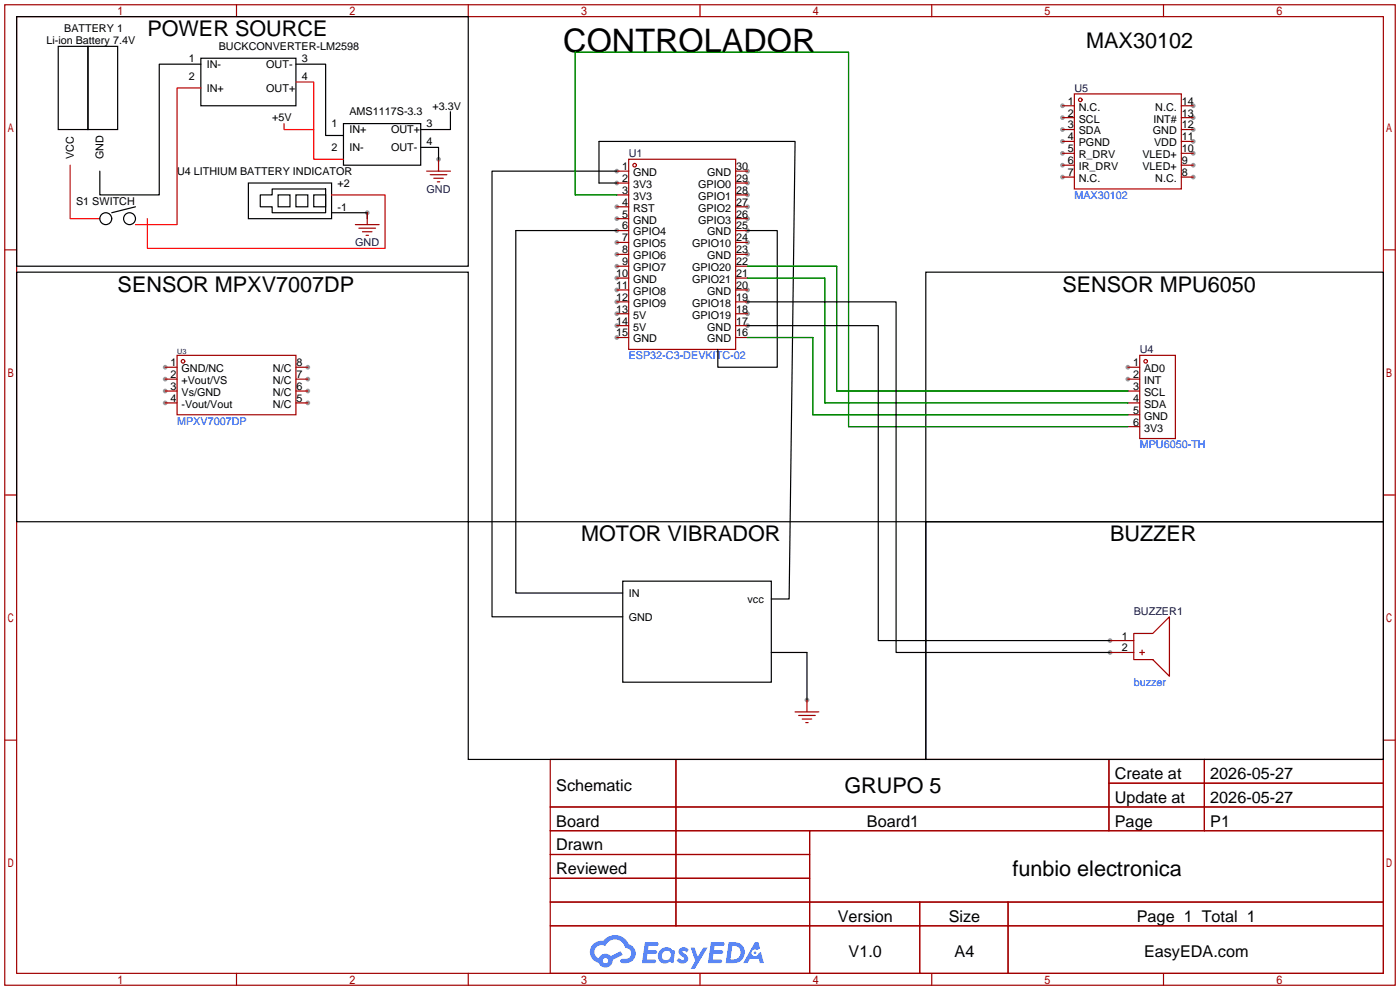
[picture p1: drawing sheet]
<svg xmlns="http://www.w3.org/2000/svg" width="299mm" height="212mm" viewBox="0 0 299 212" stroke-linecap="round" stroke-linejoin="round" font-family="sans-serif">
<g fill="#999">
<circle cx="172.5" cy="149.6" r=".51"/>
<circle cx="131.8" cy="36.6" r=".51"/>
<circle cx="131.8" cy="39.1" r=".51"/>
<circle cx="131.8" cy="44.2" r=".51"/>
<circle cx="131.8" cy="46.7" r=".51"/>
<circle cx="131.8" cy="49.3" r=".51"/>
<circle cx="131.8" cy="51.8" r=".51"/>
<circle cx="131.8" cy="54.4" r=".51"/>
<circle cx="131.8" cy="56.9" r=".51"/>
<circle cx="131.8" cy="59.4" r=".51"/>
<circle cx="131.8" cy="62" r=".51"/>
<circle cx="131.8" cy="64.5" r=".51"/>
<circle cx="131.8" cy="67.1" r=".51"/>
<circle cx="131.8" cy="69.6" r=".51"/>
<circle cx="131.8" cy="72.1" r=".51"/>
<circle cx="159.8" cy="69.6" r=".51"/>
<circle cx="159.8" cy="67.1" r=".51"/>
<circle cx="159.8" cy="64.5" r=".51"/>
<circle cx="159.8" cy="62" r=".51"/>
<circle cx="159.8" cy="54.4" r=".51"/>
<circle cx="159.8" cy="51.8" r=".51"/>
<circle cx="159.8" cy="49.3" r=".51"/>
<circle cx="159.8" cy="46.7" r=".51"/>
<circle cx="159.8" cy="44.2" r=".51"/>
<circle cx="159.8" cy="41.7" r=".51"/>
<circle cx="159.8" cy="39.1" r=".51"/>
<circle cx="159.8" cy="36.6" r=".51"/>
<circle cx="35.3" cy="78.5" r=".51"/>
<circle cx="35.3" cy="81" r=".51"/>
<circle cx="35.3" cy="83.6" r=".51"/>
<circle cx="35.3" cy="86.1" r=".51"/>
<circle cx="65.8" cy="86.1" r=".51"/>
<circle cx="65.8" cy="83.6" r=".51"/>
<circle cx="65.8" cy="81" r=".51"/>
<circle cx="65.8" cy="78.5" r=".51"/>
<circle cx="237.2" cy="136.9" r=".51"/>
<circle cx="237.2" cy="139.4" r=".51"/>
<circle cx="78.5" cy="45.5" r=".51"/>
<circle cx="241" cy="78.5" r=".51"/>
<circle cx="241" cy="81" r=".51"/>
<circle cx="93.7" cy="34" r=".51"/>
<circle cx="227.1" cy="22.6" r=".51"/>
<circle cx="227.1" cy="25.1" r=".51"/>
<circle cx="227.1" cy="27.7" r=".51"/>
<circle cx="227.1" cy="30.2" r=".51"/>
<circle cx="227.1" cy="32.8" r=".51"/>
<circle cx="227.1" cy="35.3" r=".51"/>
<circle cx="227.1" cy="37.8" r=".51"/>
<circle cx="255" cy="37.8" r=".51"/>
<circle cx="255" cy="35.3" r=".51"/>
<circle cx="255" cy="32.8" r=".51"/>
<circle cx="255" cy="30.2" r=".51"/>
<circle cx="255" cy="27.7" r=".51"/>
<circle cx="255" cy="25.1" r=".51"/>
<circle cx="255" cy="22.6" r=".51"/>
</g>
<g fill="none" stroke="#a10000" stroke-width=".25">
<path d="M1 1h297.2v209.6h-297.2zM3.6 3.6h292.1v204.4h-292.1zM50.5 1v2.6M100.1 1v2.6M149.6 1v2.6M199.1 1v2.6M248.7 1v2.6M1 53.4h2.6M295.7 53.4h2.5M1 105.8h2.6M295.7 105.8h2.5M1 158.2h2.6"/>
<path d="M295.7 158.2h2.5M117.6 162.3h178.1v45.7h-178.1zM117.6 172.5h178.1M117.6 177.5h178.1M144.5 162.3v35.6M173 177.5v30.5M237 162.3v15.2M237 167.4h58.7M257.4 162.3v15.2M117.6 182.6h55.4M117.6 192.8h178.1M117.6 187.7h55.4"/>
<path d="M117.6 197.9h178.1M196.6 192.8v15.2M215.4 192.8v15.2M50.5 208v2.6M100.1 208v2.6M149.6 208v2.6M199.1 208v2.6M248.7 208v2.6"/>
</g>
<g fill="#5487ff">
<path d="M145.3 202.7a1.3 1.3 0 0 1 1.9 .3l-.4 .6a.54 .54 0 0 0-.9-.2l.1 .2a1.34 1.34 0 0 1 .9 1.8 1.47 1.47 0 0 1-2.3-.1l.5-.6 .8 .5a.31 .31 0 0 0 .4-.3 .31 .31 0 0 0-.3-.4 1.12 1.12 0 0 1-.7-1.8z"/>
<path d="M147.6 202.5h.9l.6 2 1.2-2h.9l-2.7 4.6h-.9l1-1.7z"/>
<path d="M137.8 201.4h1.7a1.31 1.31 0 0 1 1.2 .2 .4 .4 0 0 1-.3 .5l-1.8 .1-.1 .9h1.6a.4 .4 0 0 1 .4 .4 .4 .4 0 0 1-.5 .4h-1.6l-.2 1.2h1.4a.46 .46 0 0 1 .5 0 .46 .46 0 0 1 .1 .5l-.4 .2h-2.6z"/>
<path d="M151.9 201.4h1.7a1.32 1.32 0 0 1 1.2 .2 .39 .39 0 0 1-.3 .5l-1.8 .1-.1 .9h1.6a.4 .4 0 0 1 .4 .4 .4 .4 0 0 1-.4 .4h-1.7l-.2 1.2h1.4a.46 .46 0 0 1 .5 0 .46 .46 0 0 1 .1 .5l-.4 .2h-2.6z"/>
<path d="M161.3 201.4h.8l.3 1.3-.6 .4a.75 .75 0 0 0-1.1 .3 .75 .75 0 0 0 .5 1 .75 .75 0 0 0 .9-.7l.5-.2 .6 2.3h-.8l-.3-.9h-1.8l-.5 .9h-1z"/>
<path d="M155.7 201.4l-.6 4.4h1.5a2.27 2.27 0 0 0 2.6-2.2 2.27 2.27 0 0 0-2.7-2.2zM156.5 202.1a1.5 1.5 0 0 1 1.8 1.6 1.5 1.5 0 0 1-1.9 1.4h-.3z"/>
<path d="M141.2 203a1.6 1.6 0 0 0-.3 2.3 1.6 1.6 0 0 0 2.3 .2l.7 .3 .3-2.4-.1-.3-.5-.1a1.58 1.58 0 0 0-2.4 0zM141.8 203.5a.98 .98 0 0 1 1.6 .4 .98 .98 0 0 1-1.1 1.3 .94 .94 0 0 1-.9-.7 .94 .94 0 0 1 .4-1z"/>
<path d="M126.8 201.8a2.37 2.37 0 0 0 1.1 4 1.54 1.54 0 0 0 1.8 1 1.54 1.54 0 0 0 1.2-1.6l2.2-1.1-.5-.8-2 1a1.57 1.57 0 0 0-2.7 .5 1.5 1.5 0 0 1-.7-2.1 1.5 1.5 0 0 1 2.2-.5 2.23 2.23 0 0 1 2.3-1.4 2.23 2.23 0 0 1 2 1.8 1.16 1.16 0 0 1 1.2 1.1 1.16 1.16 0 0 1-1.1 1.2h-.7a.47 .47 0 0 0-.5 .4 .47 .47 0 0 0 .4 .5 2.17 2.17 0 0 0 2.5-.9 2.17 2.17 0 0 0-.3-2.7l-.8-.4a3.2 3.2 0 0 0-5.5-.7l-1.1 .1zM128.8 205.3a.6 .6 0 0 1 1.2 0 .6 .6 0 0 1-1.2 0z"/>
<circle cx="161.4" cy="203.6" r=".28"/>
</g>
<g fill="none" stroke="#000" stroke-width=".25">
<path d="M3.6 3.6h96.5v53.3h-96.5zM12.4 9.9h6.4v17.8h-6.4zM18.8 9.9h6.3v17.8h-6.3zM42.9 12.4h20.3v10.2h-20.3zM42.9 13.7h-8.9v28h-12.7v-5.1M63.2 13.7h6.4v15.3h3.8M53.1 39.1h17.8v7.6h-17.8zM73.4 26.4h16.5v8.9h-16.5zM89.9 31.5h3.8v2.5M96.3 23.9v3.8h-6.4M131.8 36.6h-26.6v95.2h27.9M131.8 39.1h-3.8v-8.9h41.9l-1.2 97.8h-3.9"/>
<path d="M3.6 58.2h96.5v53.3h-96.5zM29 44.2l-5.1 1.3M55.6 41.7h2.6v-1.3h11.4v5.1h-11.4v-1.3h-2.6zM59.4 41.7h2.6v2.5h-2.6zM63.2 41.7h2.6v2.5h-2.6zM67.1 41.7h2.5v2.5h-2.5zM70.9 45.5h7.6v1.2M131.8 49.3h-21.6v77.4h22.9M159.8 49.3h6.3v29.2h-12.7v-3.8M197.9 58.2h97.8v53.3h-97.8zM159.8 69.6h27.9v67.3h49.5M159.8 64.5h31.7v74.9h45.7"/>
<path d="M100.1 111.5h97.8v50.8h-97.8zM197.9 111.5h97.8v50.8h-97.8zM133.1 124.2h31.7v21.6h-31.7zM164.8 139.4h7.7v10.2"/>
<circle cx="22.6" cy="46.7" r="1.27"/>
<circle cx="27.7" cy="46.7" r="1.27"/>
</g>
<g fill="none" stroke="#a10000" stroke-width=".25">
<path d="M91.2 36.6h5.1M91.9 37.3h3.6M92.7 38.1h2M93.5 38.9h.5M93.7 34v2.6M131.8 36.6h2.6M131.8 39.1h2.6M134.4 34h22.8v40.7h-22.8zM157.2 36.6h2.6M157.2 39.1h2.6M227.1 22.6h2.5M227.1 25.1h2.5"/>
<path d="M227.1 27.7h2.5M227.1 30.2h2.5M227.1 32.8h2.5M227.1 35.3h2.5M227.1 37.8h2.5M229.6 20.1h22.9v20.3h-22.9zM252.5 22.6h2.5M252.5 25.1h2.5M252.5 27.7h2.5M252.5 30.2h2.5M252.5 32.8h2.5M252.5 35.3h2.5"/>
<path d="M252.5 37.8h2.5M75.9 48h5.1M76.7 48.8h3.6M77.5 49.5h2M78.2 50.3h.5M78.5 45.5v2.5M131.8 41.7h2.6M131.8 44.2h2.6M131.8 46.7h2.6M131.8 49.3h2.6M131.8 51.8h2.6M131.8 54.4h2.6"/>
<path d="M131.8 56.9h2.6M131.8 59.4h2.6M157.2 41.7h2.6M157.2 44.2h2.6M157.2 46.7h2.6M157.2 49.3h2.6M157.2 51.8h2.6M157.2 54.4h2.6M157.2 56.9h2.6M157.2 59.4h2.6M35.3 78.5h2.5M37.8 75.9h25.4v12.7h-25.4z"/>
<path d="M63.2 78.5h2.6M131.8 62h2.6M131.8 64.5h2.6M131.8 67.1h2.6M131.8 69.6h2.6M131.8 72.1h2.6M157.2 62h2.6M157.2 64.5h2.6M157.2 67.1h2.6M157.2 69.6h2.6M157.2 72.1h2.6M241 78.5h2.6"/>
<path d="M243.6 75.9h7.6v17.8h-7.6zM35.3 81h2.5M35.3 83.6h2.5M35.3 86.1h2.5M63.2 81h2.6M63.2 83.6h2.6M63.2 86.1h2.6M241 81h2.6M241 83.6h2.6M241 86.1h2.6M241 88.6h2.6M241 91.2h2.6"/>
<path d="M237.2 136.9h5.1M237.2 139.4h5.1M242.3 135.4h4.1l3.5-3.6v12.7l-3.5-3.5h-4.1zM243.6 139.4h1M244.1 138.9v1.1M169.9 152.1h5.1M170.7 152.9h3.5M171.4 153.7h2.1M172.2 154.4h.5M172.5 149.6v2.5"/>
<circle cx="135.6" cy="35.3" r=".38"/>
<circle cx="230.9" cy="21.3" r=".38"/>
<circle cx="39.1" cy="77.2" r=".38"/>
<circle cx="244.9" cy="77.2" r=".38"/>
</g>
<path d="M42.9 18.8h-5.1v29.2h-8.8M63.2 17.5h3.9v16.5h6.3M15 35.3v11.4h6.3M60.7 26.4v1.3h6.4M70.9 41.7h11.4v11.4h-50.8v-6.4" fill="none" stroke="#f00" stroke-width=".25"/>
<path d="M131.8 41.7h-8.9v-30.5h58.5v80h59.6M159.8 59.4h16.5v26.7h64.7M159.8 56.9h19v26.7h62.2M159.8 72.1h13.9v16.5h67.3" fill="none" stroke="#008700" stroke-width=".25"/>
<text font-size="6.9" x="120.4" y="11.1">CONTROLADOR</text>
<g font-size="4.6">
<text x="31.5" y="7.7">POWER SOURCE</text>
<text x="232.2" y="10.3">MAX30102</text>
<text x="25.1" y="62.3">SENSOR MPXV7007DP</text>
<text x="227.1" y="62.3">SENSOR MPU6050</text>
<text x="124.2" y="115.7">MOTOR VIBRADOR</text>
<text x="237.2" y="115.7">BUZZER</text>
<text x="180.5" y="169.4">GRUPO 5</text>
<text x="216.4" y="187.2">funbio electronica</text>
</g>
<g font-size="3.5">
<text x="238.3" y="166.5">Create at</text>
<text x="258.7" y="166.5">2026-05-27</text>
<text x="118.9" y="169.1">Schematic</text>
<text x="238.3" y="171.6">Update at</text>
<text x="258.7" y="171.6">2026-05-27</text>
<text x="118.9" y="176.7">Board</text>
<text x="185.3" y="176.7">Board1</text>
<text x="238.3" y="176.7">Page</text>
<text x="258.7" y="176.7">P1</text>
<text x="118.9" y="181.8">Drawn</text>
<text x="118.9" y="186.8">Reviewed</text>
<text x="179.1" y="197">Version</text>
<text x="202.8" y="197">Size</text>
<text x="243" y="197">Page 1 Total 1</text>
<text x="181.4" y="204.6">V1.0</text>
<text x="204" y="204.6">A4</text>
<text x="244.5" y="204.6">EasyEDA.com</text>
</g>
<g font-size="2.3">
<text x="9.9" y="9.4">Li-ion Battery 7.4V</text>
<text x="13.7" y="6.9">BATTERY 1</text>
<text x="46.7" y="10.7">BUCKCONVERTER-LM2598</text>
<text x="40.4" y="13.3">1</text>
<text x="40.4" y="17.1">2</text>
<text x="44.2" y="14.5">IN-</text>
<text x="56.9" y="14.5">OUT-</text>
<text x="64.5" y="13.3">3</text>
<text x="64.5" y="17.1">4</text>
<text x="44.2" y="19.6">IN+</text>
<text x="56.9" y="19.6">OUT+</text>
<text x="92.5" y="23.4">+3.3V</text>
<text x="228.2" y="22.4">1</text>
<text x="230.6" y="23.6">N.C.</text>
<text x="246.9" y="23.6">N.C.</text>
<text x="252.6" y="22.4">14</text>
<text x="58.2" y="26">+5V</text>
<text x="70.9" y="27.2">1</text>
<text x="74.7" y="28.5">IN+</text>
<text x="74.7" y="24.7">AMS1117S-3.3</text>
<text x="83.6" y="28.5">OUT+</text>
<text x="91.2" y="27.2">3</text>
<text x="228.2" y="24.9">2</text>
<text x="228.2" y="27.5">3</text>
<text x="228.2" y="30">4</text>
<text x="230.6" y="26.2">SCL</text>
<text x="230.6" y="28.7">SDA</text>
<text x="246.4" y="28.7">GND</text>
<text x="246.5" y="26.2">INT#</text>
<text x="252.6" y="30">11</text>
<text x="252.6" y="27.5">12</text>
<text x="252.6" y="24.9">13</text>
<text x="15.8" y="34" transform="rotate(-90 15.8 34)">VCC</text>
<text x="22.1" y="34" transform="rotate(-90 22.1 34)">GND</text>
<text x="70.9" y="32.3">2</text>
<text x="74.7" y="32.3">IN-</text>
<text x="83.6" y="32.3">OUT-</text>
<text x="91.2" y="31">4</text>
<text x="228.2" y="32.5">5</text>
<text x="228.2" y="35.1">6</text>
<text x="230.6" y="31.3">PGND</text>
<text x="230.6" y="33.8">R_DRV</text>
<text x="244.2" y="33.8">VLED+</text>
<text x="246.7" y="31.3">VDD</text>
<text x="252.6" y="35.1">9</text>
<text x="252.6" y="32.5">10</text>
<text x="37.8" y="37.4">U4 LITHIUM BATTERY INDICATOR</text>
<text x="72.1" y="39.9">+2</text>
<text x="133" y="36.3">1</text>
<text x="133" y="38.9">2</text>
<text x="133" y="41.4">3</text>
<text x="135.3" y="37.6">GND</text>
<text x="135.3" y="40.2">3V3</text>
<text x="149.2" y="40.2">GPIO0</text>
<text x="151.2" y="37.6">GND</text>
<text x="157.4" y="41.4">28</text>
<text x="157.4" y="38.9">29</text>
<text x="157.4" y="36.3">30</text>
<text x="228.2" y="37.6">7</text>
<text x="230.6" y="36.3">IR_DRV</text>
<text x="230.6" y="38.9">N.C.</text>
<text x="244.2" y="36.3">VLED+</text>
<text x="246.9" y="38.9">N.C.</text>
<text x="252.6" y="37.6">8</text>
<text x="16.3" y="43.7">S1 SWITCH</text>
<text x="72.1" y="45">-1</text>
<text x="133" y="44">4</text>
<text x="133" y="46.5">5</text>
<text x="135.3" y="42.7">3V3</text>
<text x="135.3" y="45.2">RST</text>
<text x="135.3" y="47.8">GND</text>
<text x="149.2" y="47.8">GPIO3</text>
<text x="149.2" y="45.2">GPIO2</text>
<text x="149.2" y="42.7">GPIO1</text>
<text x="157.4" y="46.5">26</text>
<text x="157.4" y="44">27</text>
<text x="133" y="49">6</text>
<text x="133" y="51.6">7</text>
<text x="135.3" y="50.3">GPIO4</text>
<text x="135.3" y="52.9">GPIO5</text>
<text x="147.9" y="52.9">GPIO10</text>
<text x="151.2" y="50.3">GND</text>
<text x="157.4" y="51.6">24</text>
<text x="157.4" y="49">25</text>
<text x="131.7" y="59.2">10</text>
<text x="133" y="54.1">8</text>
<text x="133" y="56.7">9</text>
<text x="135.3" y="55.4">GPIO6</text>
<text x="135.3" y="57.9">GPIO7</text>
<text x="147.9" y="57.9">GPIO20</text>
<text x="151.2" y="55.4">GND</text>
<text x="157.4" y="59.2">21</text>
<text x="157.4" y="56.7">22</text>
<text x="157.4" y="54.1">23</text>
<text x="131.7" y="61.7">11</text>
<text x="131.7" y="64.3">12</text>
<text x="135.3" y="60.5">GND</text>
<text x="135.3" y="63">GPIO8</text>
<text x="135.3" y="65.6">GPIO9</text>
<text x="147.9" y="65.6">GPIO18</text>
<text x="147.9" y="60.5">GPIO21</text>
<text x="151.2" y="63">GND</text>
<text x="157.4" y="64.3">19</text>
<text x="157.4" y="61.7">20</text>
<text x="131.7" y="66.8">13</text>
<text x="131.7" y="69.4">14</text>
<text x="131.7" y="71.9">15</text>
<text x="135.3" y="68.1">5V</text>
<text x="135.3" y="70.6">5V</text>
<text x="147.9" y="68.1">GPIO19</text>
<text x="151.2" y="70.6">GND</text>
<text x="157.4" y="71.9">16</text>
<text x="157.4" y="69.4">17</text>
<text x="157.4" y="66.8">18</text>
<text x="135.3" y="73.2">GND</text>
<text x="151.2" y="73.2">GND</text>
<text x="36.4" y="78.3">1</text>
<text x="36.4" y="80.8">2</text>
<text x="36.4" y="83.3">3</text>
<text x="38.8" y="79.5">GND/NC</text>
<text x="38.8" y="82.1">+Vout/VS</text>
<text x="58.3" y="82.1">N/C</text>
<text x="58.3" y="79.5">N/C</text>
<text x="63.4" y="83.3">6</text>
<text x="63.4" y="80.8">7</text>
<text x="63.4" y="78.3">8</text>
<text x="242.2" y="78.3">1</text>
<text x="242.2" y="80.8">2</text>
<text x="242.2" y="83.3">3</text>
<text x="244.5" y="79.5">AD0</text>
<text x="244.5" y="82.1">INT</text>
<text x="36.4" y="85.9">4</text>
<text x="38.8" y="84.6">Vs/GND</text>
<text x="38.8" y="87.1">-Vout/Vout</text>
<text x="58.3" y="87.1">N/C</text>
<text x="58.3" y="84.6">N/C</text>
<text x="63.4" y="85.9">5</text>
<text x="242.2" y="85.9">4</text>
<text x="242.2" y="88.4">5</text>
<text x="244.5" y="84.6">SCL</text>
<text x="244.5" y="87.1">SDA</text>
<text x="244.5" y="89.7">GND</text>
<text x="242.2" y="91">6</text>
<text x="244.5" y="92.2">3V3</text>
<text x="134.4" y="127.6">IN</text>
<text x="159.8" y="128.8">vcc</text>
<text x="134.4" y="132.6">GND</text>
<text x="239.8" y="136.7">1</text>
<text x="239.8" y="139.2">2</text>
</g>
<g font-size="2.3" fill="#000080">
<text x="229.6" y="19.6">U5</text>
<text x="134.4" y="33.6">U1</text>
<text x="91.2" y="41.2">GND</text>
<text x="75.9" y="52.6">GND</text>
<text x="243.6" y="75.5">U4</text>
<text x="242.3" y="131.4">BUZZER1</text>
</g>
<g font-size="2.3" fill="#00f">
<text x="229.6" y="42.5">MAX30102</text>
<text x="134.4" y="76.8">ESP32-C3-DEVKITC-02</text>
<text x="37.8" y="90.7">MPXV7007DP</text>
<text x="243.6" y="95.8">MPU6050-TH</text>
<text x="242.3" y="146.6">buzzer</text>
</g>
<text font-size="1.6" fill="#000080" x="37.8" y="75.6">U3</text>
</svg>
